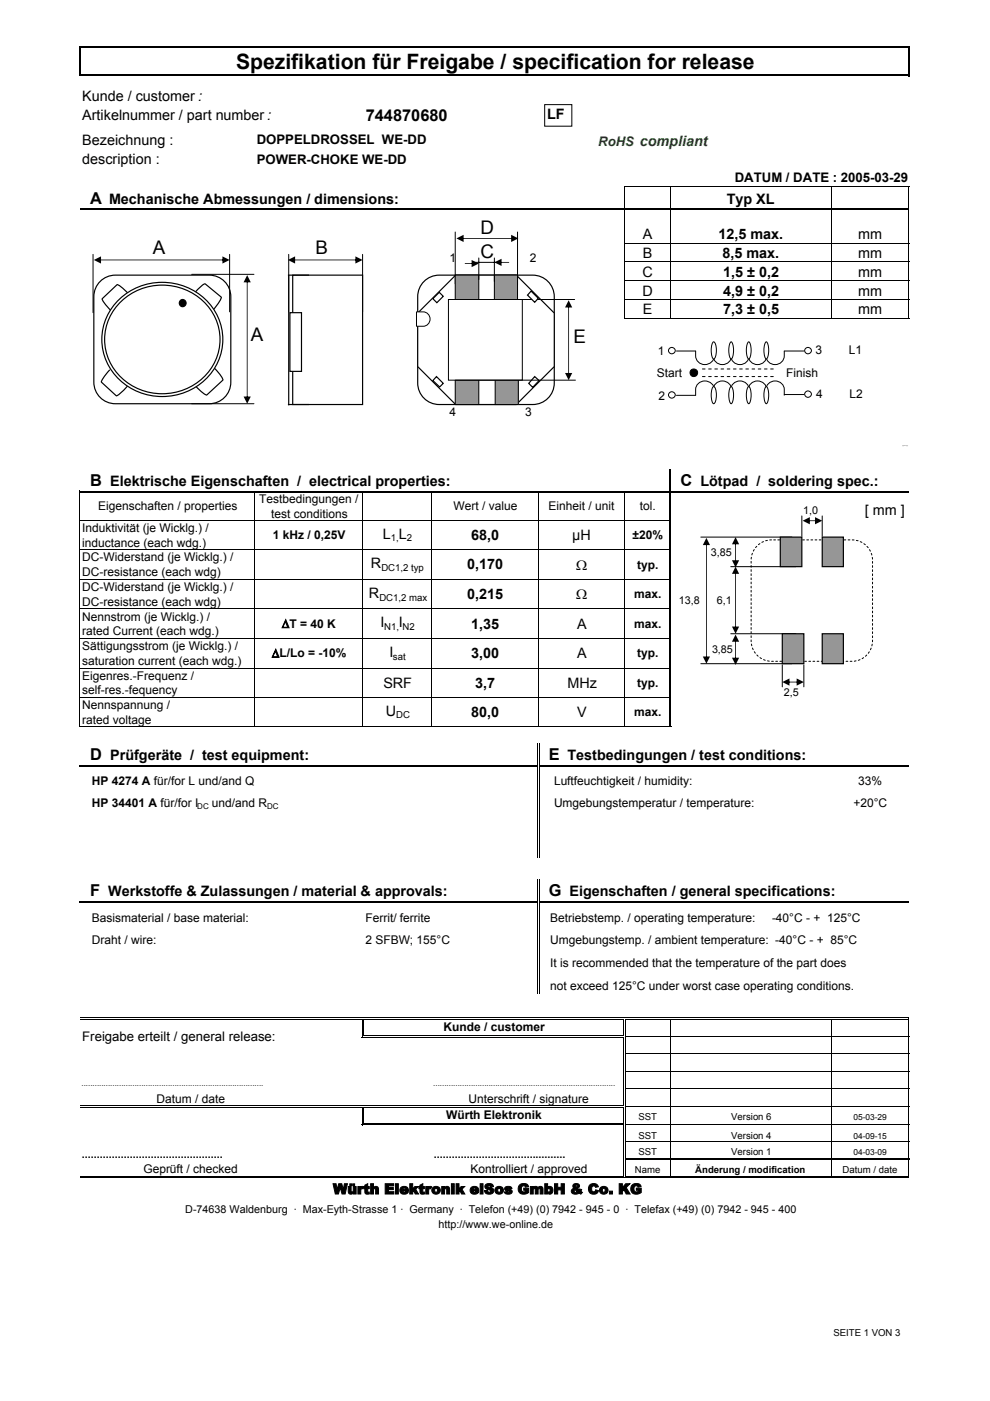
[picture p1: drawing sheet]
<svg xmlns="http://www.w3.org/2000/svg" width="210mm" height="297mm" viewBox="0 0 210 297" stroke-linecap="round" stroke-linejoin="round" font-family="sans-serif">
<path d="M16.9 9.8v6.4M17.1 10h175.8M17.1 16h175.8M192.7 10.2v6M132.7 245.8h60.1" fill="none" stroke="#000" stroke-width=".34"/>
<g fill="none" stroke="#000" stroke-width=".21">
<path d="M132.4 39.5v4.5M132.5 39.5h60.3M142.1 39.6v4.4M176.3 39.6v4.4M192.7 39.6v28M16.9 44.1h175.7M16.9 44.4h175.7M132.4 44.5v23.1M132.5 51.6h60.3M132.5 55.5h60.3M132.5 59.5h60.3M142.1 44.5v23.1"/>
<path d="M176.3 44.5v23.1M132.5 63.5h60.3M132.5 67.5h60.3M141.9 99.5v4.6M142.2 99.5v4.6M16.9 104.1v50M17 104.1h125M17 104.5h124.8M17 110.3h124.8M17 116.6h124.8M53.9 104.6v49.5M77 104.6v49.5"/>
<path d="M91.5 104.6v49.5M114.1 104.6v49.5M132.4 104.6v49.5M141.9 104.6v49.3M142.2 104.6v49.3M142.3 104.1h50.5M142.3 104.5h50.5M17 122.9h124.8M17 129.1h124.8M17 135.4h124.8M17 141.6h124.8M17 147.9h124.8"/>
<path d="M17 154h125.3M114 157.6v4.5M114.3 157.6v4.5M16.9 162.2h97.1M16.9 162.6h97M114 162.6v19.2M114.3 162.6v19.2M114.4 162.2h78.4M114.4 162.6h78.4M16.9 191.1h97.1M16.9 191.4h97M114 186.4v4.6"/>
<path d="M114 191.5v19.2M114.3 186.4v4.6M114.3 191.5v19.2M114.4 191.1h78.4M114.4 191.4h78.4M16.9 215.8h59.8M16.9 216.2h59.8M76.8 216.2v3.3M77.1 216.2v3.3M77.2 215.8h55M77.2 216.2h55M77.2 219.5h55.1"/>
<path d="M77.2 219.9h55M132.2 216.2v3.3M132.2 220v14.4M132.6 216.2v3.3M132.6 220v14.4M132.7 215.8h59.9M132.7 216.2h59.9M132.7 219.7h60.1M142.1 216.2v29.4M176.3 216.2v29.4M192.7 215.7v29.9M16.9 234.4h59.8"/>
<path d="M16.9 234.8h59.8M76.8 234.9v3.2M77.1 234.9v3.2M77.2 234.4h55.1M77.2 234.8h55M77.2 238.2h55.1M77.2 238.5h55M132.2 234.9v3.2M132.2 238.6v10.7M132.6 234.9v3.2M132.6 238.6v10.7M132.7 223.4h60.1"/>
<path d="M132.7 227.2h60.1M132.7 230.9h60.1M132.7 234.6h60.1M132.7 238.3h60.1M16.9 249.3h115.3M16.9 249.7h115.3M132.7 249.3h59.9M132.7 249.7h59.9M132.7 242.1h60.1M142.1 246v3.3M176.3 246v3.3M192.7 246v3.8"/>
</g>
<g fill="#000">
<path d="M141.8 104.4h.2v.2h-.2zM141.8 104.1h.2v.1h-.2zM142.2 104.1h.1v.1h-.1zM142.2 104.4h.1v.2h-.1zM113.9 162.5h.1v.1h-.1zM113.9 162.1h.1v.2h-.1zM114.2 162.1h.2v.2h-.2zM114.2 162.5h.2v.1h-.2zM113.9 191.3h.1v.2h-.1zM113.9 191h.1v.2h-.1zM114.2 191h.2v.2h-.2zM114.2 191.3h.2v.2h-.2z"/>
<path d="M76.7 216.1h.2v.1h-.2zM76.7 215.7h.5v.2h-.5zM76.7 219.8h.5v.2h-.5zM76.7 219.5h.2v.5h-.2zM77 216.1h.2v.1h-.2zM77 219.5h.2v.1h-.2zM132.2 216.1h.1v.1h-.1zM132.2 219.8h.1v.2h-.1zM132.2 215.7h.5v.2h-.5zM132.2 219.5h.1v.1h-.1zM132.5 216.1h.2v.1h-.2zM132.5 219.5h.2v.5h-.2z"/>
<path d="M76.7 234.7h.2v.2h-.2zM76.7 234.4h.5v.1h-.5zM76.7 238.4h.5v.2h-.5zM76.7 238.1h.2v.5h-.2zM77 234.7h.2v.2h-.2zM77 238.1h.2v.2h-.2zM132.2 234.7h.1v.2h-.1zM132.2 238.4h.1v.2h-.1zM132.2 234.4h.1v.1h-.1zM132.2 238.1h.1v.2h-.1zM132.5 234.4h.2v.5h-.2zM132.5 238.1h.2v.5h-.2z"/>
<path d="M132.2 249.3h.1v.1h-.1zM132.2 249.6h.5v.2h-.5zM132.5 249.3h.2v.1h-.2z"/>
</g>
<path d="M148.1 81.3a2.05 2.05 0 0 1 3.4 1.2v1.9h-4l.1-2.3z" fill-rule="evenodd" fill="#fff"/>
<path d="M148.1 81.3a2.05 2.05 0 0 1 3.4 1.2v1.9h-4l.1-2.3z" fill="none" stroke="#010101" stroke-width=".21"/>
<path d="M151.8 81.3a1.98 1.98 0 0 1 2-.4 1.98 1.98 0 0 1 1.3 1.6v1.9h-3.9l.1-2.3z" fill-rule="evenodd" fill="#fff"/>
<path d="M151.8 81.3a1.98 1.98 0 0 1 2-.4 1.98 1.98 0 0 1 1.3 1.6v1.9h-3.9l.1-2.3z" fill="none" stroke="#010101" stroke-width=".21"/>
<path d="M144.2 77.7h29.1" fill="none" stroke="#fff" stroke-width="1.5" stroke-linecap="butt"/>
<path d="M155.5 81.3a1.98 1.98 0 0 1 2.1-.4 1.98 1.98 0 0 1 1.2 1.6v1.9h-3.9l.1-2.3z" fill-rule="evenodd" fill="#fff"/>
<path d="M155.5 81.3a1.98 1.98 0 0 1 2.1-.4 1.98 1.98 0 0 1 1.2 1.6v1.9h-3.9l.1-2.3z" fill="none" stroke="#010101" stroke-width=".21"/>
<path d="M159.2 81.3a1.98 1.98 0 0 1 2.1-.4 1.98 1.98 0 0 1 1.3 1.6v1.9h-3.9v-2.3z" fill-rule="evenodd" fill="#fff"/>
<path d="M159.2 81.3a1.98 1.98 0 0 1 2.1-.4 1.98 1.98 0 0 1 1.3 1.6v1.9h-3.9v-2.3z" fill="none" stroke="#010101" stroke-width=".21"/>
<path d="M163 81.3a1.98 1.98 0 0 1 2-.4 1.98 1.98 0 0 1 1.3 1.6v1.9h-3.9l.1-2.3z" fill-rule="evenodd" fill="#fff"/>
<path d="M163 81.3a1.98 1.98 0 0 1 2-.4 1.98 1.98 0 0 1 1.3 1.6v1.9h-3.9l.1-2.3z" fill="none" stroke="#010101" stroke-width=".21"/>
<path d="M144.9 84.4h23.8" fill="none" stroke="#fff" stroke-width="1.1" stroke-linecap="butt"/>
<path d="M151.1 82.1l.2-.1a2.44 2.44 0 0 1 .6 2.3 1.34 1.34 0 0 1-.6 1.3 3.7 3.7 0 0 1-.2-3.5z" fill-rule="evenodd" fill="#fff"/>
<path d="M151.1 82.1l.2-.1a2.44 2.44 0 0 1 .6 2.3 1.34 1.34 0 0 1-.6 1.3 3.7 3.7 0 0 1-.2-3.5z" fill="none" stroke="#010101" stroke-width=".21"/>
<path d="M154.9 82.1l.1-.1a3.5 3.5 0 0 1 0 3.6 3.7 3.7 0 0 1-.1-3.5z" fill-rule="evenodd" fill="#fff"/>
<path d="M154.9 82.1l.1-.1a3.5 3.5 0 0 1 0 3.6 3.7 3.7 0 0 1-.1-3.5z" fill="none" stroke="#010101" stroke-width=".21"/>
<path d="M158.6 82.1l.1-.1a3.5 3.5 0 0 1 0 3.6 3.7 3.7 0 0 1-.1-3.5z" fill-rule="evenodd" fill="#fff"/>
<path d="M158.6 82.1l.1-.1a3.5 3.5 0 0 1 0 3.6 3.7 3.7 0 0 1-.1-3.5z" fill="none" stroke="#010101" stroke-width=".21"/>
<path d="M162.3 82.1l.2-.1a3.5 3.5 0 0 1 0 3.6 3.7 3.7 0 0 1-.2-3.5z" fill-rule="evenodd" fill="#fff"/>
<path d="M162.3 82.1l.2-.1a3.5 3.5 0 0 1 0 3.6 3.7 3.7 0 0 1-.2-3.5z" fill="none" stroke="#010101" stroke-width=".21"/>
<path d="M147.5 73.7h4a3.1 3.1 0 0 1-.6 3.1 1.99 1.99 0 0 1-2.1 .4 1.99 1.99 0 0 1-1.3-1.8z" fill-rule="evenodd" fill="#fff"/>
<path d="M147.5 73.7h4a3.1 3.1 0 0 1-.6 3.1 1.99 1.99 0 0 1-2.1 .4 1.99 1.99 0 0 1-1.3-1.8z" fill="none" stroke="#010101" stroke-width=".21"/>
<path d="M151.2 73.7h3.9a3.2 3.2 0 0 1-.6 3.1 1.96 1.96 0 0 1-2 .4 1.96 1.96 0 0 1-1.3-1.8z" fill-rule="evenodd" fill="#fff"/>
<path d="M151.2 73.7h3.9a3.2 3.2 0 0 1-.6 3.1 1.96 1.96 0 0 1-2 .4 1.96 1.96 0 0 1-1.3-1.8z" fill="none" stroke="#010101" stroke-width=".21"/>
<path d="M154.9 73.7h3.9a3.2 3.2 0 0 1-.5 3.1 1.96 1.96 0 0 1-2.1 .4 1.96 1.96 0 0 1-1.3-1.8z" fill-rule="evenodd" fill="#fff"/>
<path d="M154.9 73.7h3.9a3.2 3.2 0 0 1-.5 3.1 1.96 1.96 0 0 1-2.1 .4 1.96 1.96 0 0 1-1.3-1.8z" fill="none" stroke="#010101" stroke-width=".21"/>
<path d="M158.7 73.7h3.9a3.2 3.2 0 0 1-.6 3.1 1.96 1.96 0 0 1-2.1 .4 1.96 1.96 0 0 1-1.2-1.8z" fill-rule="evenodd" fill="#fff"/>
<path d="M158.7 73.7h3.9a3.2 3.2 0 0 1-.6 3.1 1.96 1.96 0 0 1-2.1 .4 1.96 1.96 0 0 1-1.2-1.8z" fill="none" stroke="#010101" stroke-width=".21"/>
<path d="M162.4 73.7h3.9a3.2 3.2 0 0 1-.6 3.1 1.96 1.96 0 0 1-2.1 .4 1.96 1.96 0 0 1-1.2-1.8z" fill-rule="evenodd" fill="#fff"/>
<path d="M162.4 73.7h3.9a3.2 3.2 0 0 1-.6 3.1 1.96 1.96 0 0 1-2.1 .4 1.96 1.96 0 0 1-1.2-1.8z" fill="none" stroke="#010101" stroke-width=".21"/>
<path d="M144.9 73.8h23.8" fill="none" stroke="#fff" stroke-width="1.1" stroke-linecap="butt"/>
<path d="M151.1 72.6l.2-.1a2.44 2.44 0 0 1 .6 2.3 1.34 1.34 0 0 1-.6 1.3 3.7 3.7 0 0 1-.2-3.5z" fill-rule="evenodd" fill="#fff"/>
<path d="M151.1 72.6l.2-.1a2.44 2.44 0 0 1 .6 2.3 1.34 1.34 0 0 1-.6 1.3 3.7 3.7 0 0 1-.2-3.5z" fill="none" stroke="#010101" stroke-width=".21"/>
<path d="M154.9 72.6l.1-.1a3.5 3.5 0 0 1 0 3.6 3.7 3.7 0 0 1-.1-3.5z" fill-rule="evenodd" fill="#fff"/>
<path d="M154.9 72.6l.1-.1a3.5 3.5 0 0 1 0 3.6 3.7 3.7 0 0 1-.1-3.5z" fill="none" stroke="#010101" stroke-width=".21"/>
<path d="M158.6 72.6l.1-.1a3.5 3.5 0 0 1 0 3.6 3.7 3.7 0 0 1-.1-3.5z" fill-rule="evenodd" fill="#fff"/>
<path d="M158.6 72.6l.1-.1a3.5 3.5 0 0 1 0 3.6 3.7 3.7 0 0 1-.1-3.5z" fill="none" stroke="#010101" stroke-width=".21"/>
<path d="M162.3 72.6l.2-.1a3.5 3.5 0 0 1 0 3.6 3.7 3.7 0 0 1-.2-3.5z" fill-rule="evenodd" fill="#fff"/>
<path d="M162.3 72.6l.2-.1a3.5 3.5 0 0 1 0 3.6 3.7 3.7 0 0 1-.2-3.5z" fill="none" stroke="#010101" stroke-width=".21"/>
<path d="M148.9 78.2h15.5M148.9 79.8h15.5" fill="none" stroke="#010101" stroke-width=".21" stroke-dasharray=".6 .8"/>
<circle cx="147.1" cy="79" r=".81" fill="#010101"/>
<g fill="none" stroke="#010101" stroke-width=".21">
<path d="M143.4 74.4h4.1M166.3 74.4h4.1M143.4 83.8h4.1M166.3 83.7h4.1"/>
<circle cx="147.1" cy="79" r=".81"/>
</g>
<circle cx="142.4" cy="83.7" r=".69" fill="#fff"/>
<circle cx="142.4" cy="83.7" r=".69" fill="none" stroke="#010101" stroke-width=".21"/>
<circle cx="142.4" cy="74.3" r=".69" fill="#fff"/>
<circle cx="142.4" cy="74.3" r=".69" fill="none" stroke="#010101" stroke-width=".21"/>
<circle cx="171.3" cy="74.3" r=".69" fill="#fff"/>
<circle cx="171.3" cy="74.3" r=".69" fill="none" stroke="#010101" stroke-width=".21"/>
<circle cx="171.3" cy="83.6" r=".69" fill="#fff"/>
<g fill="none" stroke="#010101" stroke-width=".21">
<path d="M115.5 22.2h5.7v4.6h-5.7zM19.7 53.9v12.4M48.7 53.9v12.2"/>
<circle cx="171.3" cy="83.6" r=".69"/>
</g>
<path d="M61.2 58.3v27.6M62.1 58.3h14.8v27.5h-14.8zM90.2 59.4a4.6 4.6 0 0 1 2.9-1.1h19.8a4.6 4.6 0 0 1 4.6 4.6v18.3a4.6 4.6 0 0 1-4.6 4.6h-19.8a4.6 4.6 0 0 1-4.5-4.6v-18.3a4.6 4.6 0 0 1 1.6-3.5z" fill="none" stroke="#010101" stroke-width=".25"/>
<path d="M88.6 66.4l8-8.1h12.9l8 8.1v11.3l-8 8.1h-12.9l-8-8.1z" fill-rule="evenodd" fill="#fff"/>
<path d="M88.6 66.4l8-8.1h12.9l8 8.1v11.3l-8 8.1h-12.9l-8-8.1z" fill="none" stroke="#010101" stroke-width=".25"/>
<path d="M93.1 62l.9 .8-1.4 1.4-.8-.9z" fill="#fff"/>
<path d="M93.1 62l.9 .8-1.4 1.4-.8-.9z" fill="none" stroke="#010101" stroke-width=".25"/>
<path d="M96.5 49.2v11M109.7 49.2v11.3M97.8 63.5h24" fill="none" stroke="#010101" stroke-width=".21"/>
<path d="M61.5 66.3h2.4v12.4h-2.4z" fill="#fff"/>
<path d="M61.5 66.3h2.4v12.4h-2.4zM61 85.8h4.5" fill="none" stroke="#010101" stroke-width=".25"/>
<path d="M96.5 77.2h5v8.6h-5z" fill="#969696"/>
<path d="M96.5 77.2h5v8.6h-5z" fill="none" stroke="#010101" stroke-width=".21"/>
<path d="M96.5 58.3h5v8.6h-5z" fill="#969696"/>
<path d="M96.5 58.3h5v8.6h-5z" fill="none" stroke="#010101" stroke-width=".21"/>
<path d="M105 77.2h4.9v8.6h-4.9z" fill="#969696"/>
<path d="M105 77.2h4.9v8.6h-4.9z" fill="none" stroke="#010101" stroke-width=".21"/>
<path d="M104.8 58.3h4.9v8.6h-4.9z" fill="#969696"/>
<path d="M104.8 58.3h4.9v8.6h-4.9z" fill="none" stroke="#010101" stroke-width=".21"/>
<path d="M95.1 63.5h15.6v17.1h-15.6z" fill="#fff"/>
<path d="M40.6 58.2h13.2M100.5 55.6h4.9M101.5 54.7v4.6M104.8 54.7v5M95.1 63.5h15.6v17.1h-15.6zM40.6 85.6h13.2" fill="none" stroke="#010101" stroke-width=".21"/>
<path d="M42.2 61.1l.8-.7 .5-.2 3.4 2.8-.4 .9-1.4 1.9-4-3.5z" fill-rule="evenodd" fill="#fff"/>
<path d="M41.1 62.3l1.5-1.6 .9-.5 3.4 2.8-.4 .9-1.4 1.9" fill="none" stroke="#010101" stroke-width=".25"/>
<path d="M23.3 78.4l3.8 3.4-1.1 1.2-1.2 .9h-.2l-3.1-2.9 .4-.8z" fill-rule="evenodd" fill="#fff"/>
<path d="M23.3 78.4l-1.4 1.8-.4 .8 3.1 2.9 .9-.5 1.6-1.6" fill="none" stroke="#010101" stroke-width=".25"/>
<path d="M41.4 81.8l4.1-3.7 1 1.1 .8 1.2-.1 .2-3.3 3.1-.9-.4z" fill-rule="evenodd" fill="#fff"/>
<path d="M21.5 59.4a4.6 4.6 0 0 1 3-1.1h19.9a4.6 4.6 0 0 1 4.5 4.6v18.1a4.6 4.6 0 0 1-4.5 4.6h-19.9a4.6 4.6 0 0 1-4.6-4.6v-18.1a4.6 4.6 0 0 1 1.6-3.5zM45.5 78.1l1.4 1.6 .3 .9-3.3 3.1-.9-.4-1.6-1.5" fill="none" stroke="#010101" stroke-width=".25"/>
<path d="M21.7 63.3l3.1-2.9 .9 .4 1.6 1.6-3.7 3.6-1.5-1.8z" fill-rule="evenodd" fill="#fff"/>
<path d="M27.3 62.4l-1.6-1.6-.9-.4-3.1 2.9 .4 .9 1.5 1.8" fill="none" stroke="#010101" stroke-width=".25"/>
<path d="M25.3 63.4a13.1 13.1 0 0 1 21.6 5.8 12.3 12.3 0 0 1-12.5 14.9 12.2 12.2 0 0 1-12.1-16.2 12.1 12.1 0 0 1 3-4.5zM25.8 63.8a11.2 11.2 0 0 0 4.5 19 12.3 12.3 0 0 0 16.3-9.5 11.9 11.9 0 0 0-13.6-12.8 12.5 12.5 0 0 0-7.2 3.3z" fill-rule="evenodd" fill="#fff"/>
<path d="M25.3 63.4a13.1 13.1 0 0 1 21.6 5.8 12.3 12.3 0 0 1-12.5 14.9 12.2 12.2 0 0 1-12.1-16.2 12.1 12.1 0 0 1 3-4.5zM25.8 63.8a12.5 12.5 0 0 1 20.5 5.5 11.7 11.7 0 0 1-11.9 14.2 11.7 11.7 0 0 1-11.9-14.2 11.3 11.3 0 0 1 3.3-5.5z" fill="none" stroke="#010101" stroke-width=".25"/>
<circle cx="38.7" cy="64.2" r=".74" fill="#010101"/>
<g fill="none" stroke="#010101" stroke-width=".25">
<path d="M61 58.3h4.5"/>
<circle cx="38.7" cy="64.2" r=".74"/>
</g>
<path d="M61.2 53.9v12.2M76.9 53.9v12.2" fill="none" stroke="#010101" stroke-width=".21"/>
<path d="M62.2 55l13.5 .1-13.4 .1zM61 55.1l1.6-.7v1.5zM75.4 54.4l1.5 .7-1.5 .8z" fill="#010101"/>
<path d="M112.6 61.7l1.5 1.5-.7 .9-1.6-1.5z" fill="#fff"/>
<path d="M112.6 61.7l1.5 1.5-.7 .9-1.6-1.5z" fill="none" stroke="#010101" stroke-width=".25"/>
<path d="M92.5 79.8l1.5 1.5-.8 .7-1.4-1.3z" fill="#fff"/>
<path d="M92.5 79.8l1.5 1.5-.8 .7-1.4-1.3z" fill="none" stroke="#010101" stroke-width=".25"/>
<path d="M113.4 79.8l.9 .9-1.4 1.4-.8-.8z" fill="#fff"/>
<path d="M113.4 79.8l.9 .9-1.4 1.4-.8-.8z" fill="none" stroke="#010101" stroke-width=".25"/>
<path d="M96.5 80.6h25.5" fill="none" stroke="#010101" stroke-width=".21"/>
<path d="M88.3 66.1h1.4a1.53 1.53 0 0 1 1.5 1.5 1.53 1.53 0 0 1-1.5 1.6h-1.4z" fill-rule="evenodd" fill="#fff"/>
<path d="M88.3 66.1h1.4a1.53 1.53 0 0 1 1.5 1.5 1.53 1.53 0 0 1-1.5 1.6h-1.4z" fill="none" stroke="#010101" stroke-width=".21"/>
<g fill="#010101">
<path d="M21.1 55l26.4 .1-26.3 .1zM19.9 55.1l1.5-.7v1.5zM47.2 54.4l1.5 .7-1.5 .8z"/>
<path d="M52.3 59.5l.2 .1-.1 24.8zM52.4 58.3l.8 1.6h-1.6zM51.6 84.1h1.6l-.8 1.5z"/>
<path d="M98 50.5h10.7l-10.7 .1zM96.8 50.5l1.5-.7v1.5zM108.4 49.8l1.5 .7-1.5 .8z"/>
<path d="M120.5 64.9h.1v14.5zM120.6 63.7l.7 1.5h-1.5zM119.8 79.1h1.5l-.7 1.5z"/>
<path d="M106 55.6h1.9l-1.8 .1zM104.8 55.6l1.5-.7v1.5z"/>
<path d="M98.6 55.8l1.7 .1-1.7 .1zM100 55.1l1.5 .8-1.5 .7z"/>
</g>
<path d="M160.8 115.5a4.3 4.3 0 0 1 2.8-1h17.1a4.3 4.3 0 0 1 4.3 4.3v17.1a4.3 4.3 0 0 1-4.3 4.3h-17.1a4.3 4.3 0 0 1-4.3-4.3v-17.1a4.3 4.3 0 0 1 1.5-3.3z" fill="none" stroke="#010101" stroke-width=".21" stroke-dasharray=".4 .5"/>
<path d="M148.6 113.9h19.3M170 109.4v4.3M174.3 109.4v4.3M154.9 134.4h13.8M154.9 120.1h13.8M148.6 140.7h19.3" fill="none" stroke="#010101" stroke-width=".21"/>
<path d="M165.9 134.4h4.5v6.3h-4.5z" fill="#969696"/>
<path d="M165.9 134.4h4.5v6.3h-4.5z" fill="none" stroke="#010101" stroke-width=".25"/>
<path d="M174.3 134.4h4.5v6.3h-4.5z" fill="#969696"/>
<path d="M174.3 134.4h4.5v6.3h-4.5z" fill="none" stroke="#010101" stroke-width=".25"/>
<path d="M165.4 113.9h4.6v6.2h-4.6z" fill="#969696"/>
<path d="M165.4 113.9h4.6v6.2h-4.6z" fill="none" stroke="#010101" stroke-width=".25"/>
<path d="M174.3 113.9h4.5v6.2h-4.5z" fill="#969696"/>
<path d="M174.3 113.9h4.5v6.2h-4.5z" fill="none" stroke="#010101" stroke-width=".25"/>
<path d="M165.9 141v4.6M170.4 141v4.6" fill="none" stroke="#010101" stroke-width=".21"/>
<g fill="#010101">
<path d="M171.4 110.3l1.7 .1-1.7 .1zM170.2 110.4l1.5-.8v1.6zM172.8 109.6l1.5 .8-1.5 .8z"/>
<path d="M155.9 115.1h.1v4zM155.2 118.8h1.5l-.7 1.5zM156 113.9l.7 1.5h-1.5z"/>
<path d="M155.9 121.3l.1 .1v11.8zM156 120.1l.7 1.6h-1.5zM155.2 132.8h1.5l-.7 1.6z"/>
<path d="M155.9 135.7l.1 .1v4zM156 134.5l.7 1.6h-1.5zM155.2 139.4h1.5l-.7 1.6z"/>
<path d="M149.7 115.2l.2 .1-.1 24.2zM149.8 114l.7 1.6h-1.5zM149 139.2h1.5l-.7 1.5z"/>
<path d="M167.1 144.5l2.1 .1-2.1 .1zM165.9 144.6l1.5-.8v1.6zM168.9 143.8l1.5 .8-1.5 .8z"/>
</g>
<text font-size="4.5" x="50" y="14.6">Spezifikation für Freigabe / specification for release</text>
<g font-size="4">
<text x="32.4" y="53.8">A</text>
<text x="66.9" y="53.9">B</text>
<text x="101.9" y="49.5">D</text>
<text x="101.9" y="54.7">C</text>
<text x="53.2" y="72.4">A</text>
<text x="121.6" y="72.8">E</text>
</g>
<g font-size="3.5">
<text x="77.6" y="25.6">744870680</text>
<text x="19.1" y="43.3">A</text>
<text x="19.1" y="103">B</text>
<text x="144.3" y="103">C</text>
<text x="19.1" y="161">D</text>
<text x="116.3" y="161">E</text>
<text x="19.1" y="189.9">F</text>
<text x="116.3" y="189.9">G</text>
</g>
<g font-size="3">
<text x="17.4" y="21.4">Kunde / customer :</text>
<text x="17.4" y="25.4">Artikelnummer / part number :</text>
<text x="116" y="25.2">LF</text>
<text x="17.4" y="30.6">Bezeichnung :</text>
<text x="17.4" y="34.8">description :</text>
<text x="23.1" y="43.3">Mechanische Abmessungen / dimensions:</text>
<text x="154.1" y="43.3">Typ XL</text>
<text x="136.3" y="50.7">A</text>
<text x="152.3" y="50.7">12,5 max.</text>
<text x="181.9" y="50.7">mm</text>
<text x="136.2" y="58.7">C</text>
<text x="136.3" y="54.7">B</text>
<text x="153.2" y="54.7">8,5 max.</text>
<text x="153.3" y="58.7">1,5 ± 0,2</text>
<text x="181.9" y="58.7">mm</text>
<text x="181.9" y="54.7">mm</text>
<text x="136.2" y="62.7">D</text>
<text x="153.3" y="62.7">4,9 ± 0,2</text>
<text x="181.9" y="62.7">mm</text>
<text x="136.3" y="66.6">E</text>
<text x="153.3" y="66.6">7,3 ± 0,5</text>
<text x="181.9" y="66.6">mm</text>
<text x="23.4" y="103">Elektrische Eigenschaften / electrical properties:</text>
<text x="148.5" y="103">Lötpad / soldering spec.:</text>
<text x="183.4" y="109.1">[ mm ]</text>
<text x="81.2" y="114.2">L L</text>
<text x="99.9" y="114.5">68,0</text>
<text x="121.3" y="114.5">µH</text>
<text x="78.7" y="120.5">R</text>
<text x="99.1" y="120.7">0,170</text>
<text x="122.2" y="120.8">Ω</text>
<text x="78.2" y="126.7">R</text>
<text x="99.1" y="127">0,215</text>
<text x="122.2" y="127.1">Ω</text>
<text x="80.7" y="133">I</text>
<text x="84.6" y="133">I</text>
<text x="99.9" y="133.3">1,35</text>
<text x="122.3" y="133.3">A</text>
<text x="82.5" y="139.3">I</text>
<text x="99.9" y="139.5">3,00</text>
<text x="122.3" y="139.5">A</text>
<text x="81.3" y="145.8">SRF</text>
<text x="100.8" y="145.8">3,7</text>
<text x="120.3" y="145.8">MHz</text>
<text x="81.8" y="151.7">U</text>
<text x="99.9" y="152">80,0</text>
<text x="122.3" y="152">V</text>
<text x="23.4" y="161">Prüfgeräte / test equipment:</text>
<text x="120.3" y="161">Testbedingungen / test conditions:</text>
<text x="22.9" y="189.9">Werkstoffe &amp; Zulassungen / material &amp; approvals:</text>
<text x="120.7" y="189.9">Eigenschaften / general specifications:</text>
<text x="70.6" y="253.2">Würth Elektronik eiSos GmbH &amp; Co. KG</text>
</g>
<g font-size="2.8">
<text x="54.4" y="30.5">DOPPELDROSSEL WE-DD</text>
<text x="54.4" y="34.8">POWER-CHOKE WE-DD</text>
<text x="155.8" y="38.7">DATUM / DATE : 2005-03-29</text>
<text x="17.4" y="220.7">Freigabe erteilt / general release:</text>
</g>
<text font-size="2.8" fill="#008000" x="126.8" y="30.9">RoHS compliant</text>
<g font-size="2.5">
<text x="95.3" y="55.6">1</text>
<text x="112.4" y="55.6">2</text>
<text x="139.4" y="75.3">1</text>
<text x="172.9" y="75.1">3</text>
<text x="180" y="75.1">L1</text>
<text x="139.3" y="79.9">Start</text>
<text x="166.7" y="79.9">Finish</text>
<text x="95.3" y="88.2">4</text>
<text x="111.3" y="88.2">3</text>
<text x="139.6" y="84.8">2</text>
<text x="173.1" y="84.3">4</text>
<text x="180.1" y="84.3">L2</text>
<text x="54.9" y="106.7">Testbedingungen /</text>
<text x="17.4" y="112.9">Induktivität (je Wicklg.) /</text>
<text x="20.8" y="108.2">Eigenschaften / properties</text>
<text x="57.5" y="109.9">test conditions</text>
<text x="96.2" y="108.2">Wert / value</text>
<text x="116.3" y="108.2">Einheit / unit</text>
<text x="135.6" y="108.2">tol.</text>
<text x="17.4" y="115.9">inductance (each wdg.)</text>
<text x="17.4" y="119">DC-Widerstand (je Wicklg.) /</text>
<text x="57.8" y="114.3">1 kHz / 0,25V</text>
<text x="134.1" y="114.3">±20%</text>
<text x="17.4" y="122.2">DC-resistance (each wdg)</text>
<text x="17.4" y="125.3">DC-Widerstand (je Wicklg.) /</text>
<text x="135.1" y="120.6">typ.</text>
<text x="17.4" y="128.4">DC-resistance (each wdg)</text>
<text x="17.4" y="131.7">Nennstrom (je Wicklg.) /</text>
<text x="134.5" y="126.8">max.</text>
<text x="17.4" y="134.7">rated Current (each wdg.)</text>
<text x="17.4" y="137.8">Sättigungsstrom (je Wicklg.) /</text>
<text x="59.8" y="133.1">∆T = 40 K</text>
<text x="134.5" y="133.1">max.</text>
<text x="17.4" y="141">saturation current (each wdg.)</text>
<text x="57.7" y="139.4">∆L/Lo = -10%</text>
<text x="135.1" y="139.4">typ.</text>
<text x="17.4" y="144.1">Eigenres.-Frequenz /</text>
<text x="17.4" y="147.2">self-res.-fequency</text>
<text x="135.1" y="145.6">typ.</text>
<text x="17.4" y="150.4">Nennspannung /</text>
<text x="17.4" y="153.4">rated voltage</text>
<text x="134.5" y="151.8">max.</text>
<text x="19.5" y="166.5">HP 4274 A für/for L und/and Q</text>
<text x="117.5" y="166.5">Luftfeuchtigkeit / humidity:</text>
<text x="181.9" y="166.5">33%</text>
<text x="19.5" y="171">HP 34401 A für/for I</text>
<text x="44.9" y="171">und/and R</text>
<text x="117.5" y="171">Umgebungstemperatur / temperature:</text>
<text x="180.9" y="171">+20°C</text>
<text x="19.5" y="195.4">Basismaterial / base material:</text>
<text x="77.5" y="195.4">Ferrit/ ferrite</text>
<text x="116.7" y="195.4">Betriebstemp. / operating temperature:</text>
<text x="163.7" y="195.4">-40°C - + 125°C</text>
<text x="19.5" y="200.2">Draht / wire:</text>
<text x="77.5" y="200.2">2 SFBW; 155°C</text>
<text x="116.7" y="200.2">Umgebungstemp. / ambient temperature: -40°C - + 85°C</text>
<text x="116.7" y="205.1">It is recommended that the temperature of the part does</text>
<text x="116.7" y="209.9">not exceed 125°C under worst case operating conditions.</text>
<text x="94.1" y="218.7">Kunde / customer</text>
<text x="33.2" y="233.8">Datum / date</text>
<text x="99.3" y="233.8">Unterschrift / signature</text>
<text x="94.6" y="237.3">Würth Elektronik</text>
<text x="30.4" y="248.7">Geprüft / checked</text>
<text x="99.7" y="248.7">Kontrolliert / approved</text>
</g>
<g font-size="2.3">
<text x="170.3" y="109">1,0</text>
<text x="150.7" y="117.9">3,85</text>
<text x="143.9" y="128">13,8</text>
<text x="152" y="128">6,1</text>
<text x="151" y="138.5">3,85</text>
<text x="166.2" y="147.5">2,5</text>
<text x="17.4" y="245.4">...............................................</text>
<text x="92" y="245.4">............................................</text>
<text x="39.3" y="257.1">D-74638 Waldenburg · Max-Eyth-Strasse 1 · Germany · Telefon (+49) (0) 7942 - 945 - 0 · Telefax (+49) (0) 7942 - 945 - 400</text>
<text x="93" y="260.3">http://www.we-online.de</text>
</g>
<g font-size="2">
<text x="82.9" y="114.8">1,</text>
<text x="86.3" y="114.8">2</text>
<text x="80.9" y="121.1">DC1,2 typ</text>
<text x="80.4" y="127.3">DC1,2 max</text>
<text x="81.4" y="133.6">N1, N2</text>
<text x="83.3" y="139.9">sat</text>
<text x="84" y="152.3">DC</text>
<text x="135.4" y="237.5">SST</text>
<text x="155" y="237.5">Version 6</text>
<text x="135.4" y="241.4">SST</text>
<text x="135.4" y="244.9">SST</text>
<text x="155" y="244.9">Version 1</text>
<text x="155" y="241.4">Version 4</text>
<text x="134.6" y="248.7">Name</text>
<text x="147.4" y="248.7">Änderung / modification</text>
<text x="178.6" y="248.7">Datum / date</text>
<text x="176.7" y="283.2">SEITE 1 VON 3</text>
</g>
<g font-size="1.8">
<text x="180.9" y="237.5">05-03-29</text>
<text x="180.9" y="241.4">04-09-15</text>
<text x="180.9" y="244.9">04-03-09</text>
</g>
<g font-size="1.7">
<text x="41.8" y="171.5">DC</text>
<text x="56.6" y="171.5">DC</text>
<text x="17.3" y="230.2">..................................................................................</text>
<text x="91.9" y="230.2">..................................................................................</text>
</g>
</svg>
